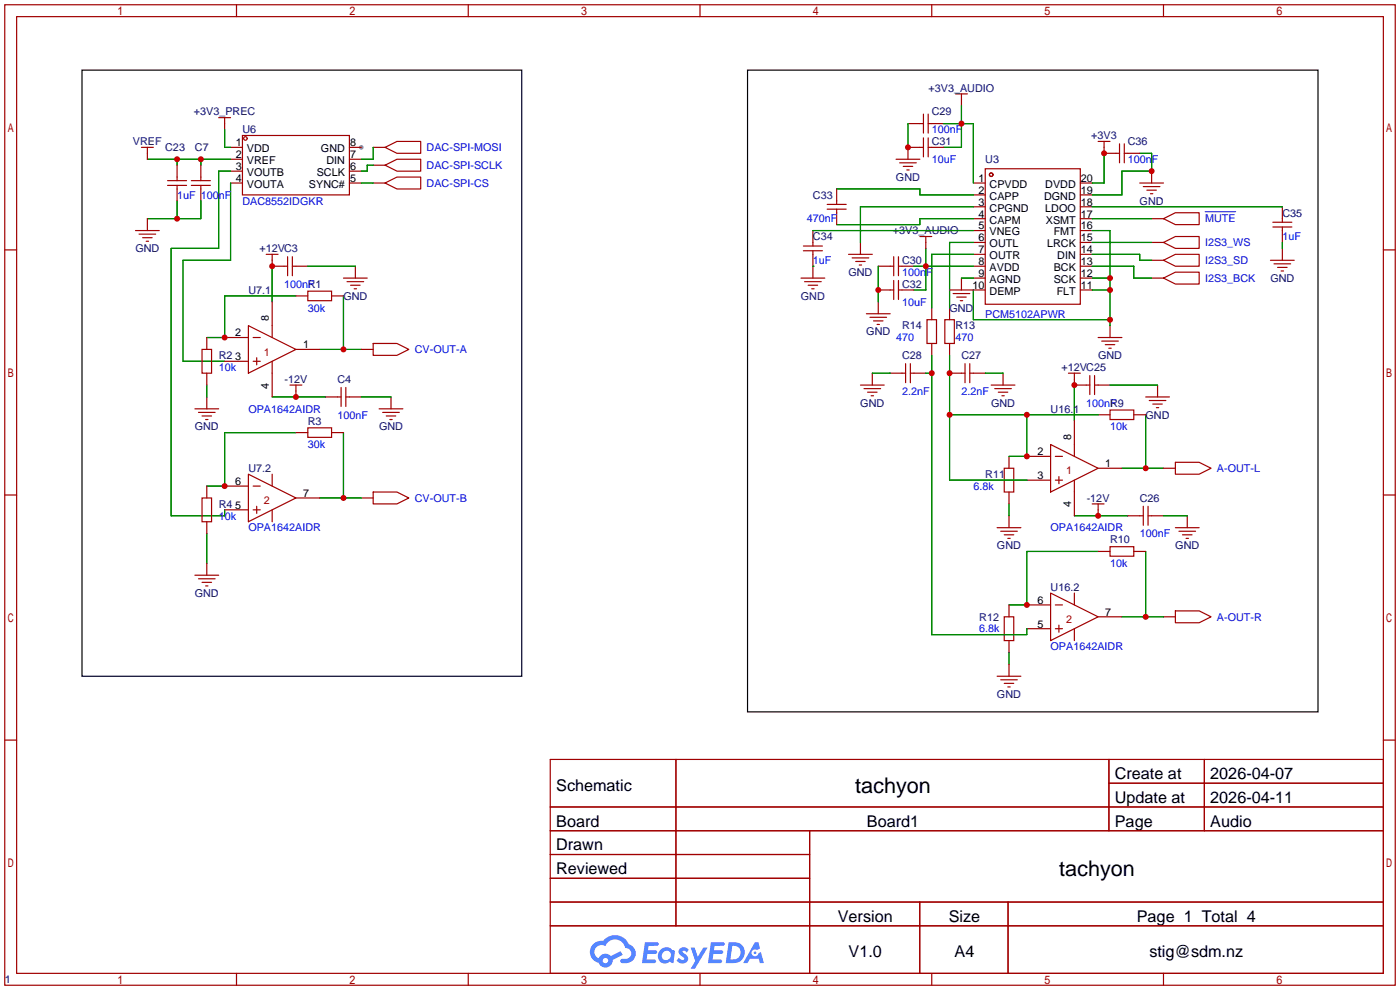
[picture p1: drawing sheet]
<svg xmlns="http://www.w3.org/2000/svg" width="299mm" height="212mm" viewBox="0 0 299 212" stroke-linecap="round" stroke-linejoin="round" font-family="sans-serif">
<circle cx="77.2" cy="31.5" r=".51" fill="#999"/>
<g fill="none" stroke="#a10000" stroke-width=".25">
<path d="M1 1h297.2v209.6h-297.2zM3.6 3.6h292.1v204.4h-292.1zM50.5 1v2.6M100.1 1v2.6M149.6 1v2.6M199.1 1v2.6M248.7 1v2.6M1 53.4h2.6M295.7 53.4h2.5M1 105.8h2.6M295.7 105.8h2.5M1 158.2h2.6"/>
<path d="M295.7 158.2h2.5M117.6 162.3h178.1v45.7h-178.1zM117.6 172.5h178.1M117.6 177.5h178.1M144.5 162.3v35.6M173 177.5v30.5M237 162.3v15.2M237 167.4h58.7M257.4 162.3v15.2M117.6 182.6h55.4M117.6 192.8h178.1M117.6 187.7h55.4"/>
<path d="M117.6 197.9h178.1M196.6 192.8v15.2M215.4 192.8v15.2M50.5 208v2.6M100.1 208v2.6M149.6 208v2.6M199.1 208v2.6M248.7 208v2.6"/>
</g>
<g fill="#5487ff">
<path d="M145.3 202.7a1.3 1.3 0 0 1 1.9 .3l-.4 .6a.54 .54 0 0 0-.9-.2l.1 .2a1.34 1.34 0 0 1 .9 1.8 1.47 1.47 0 0 1-2.3-.1l.5-.6 .8 .5a.31 .31 0 0 0 .4-.3 .31 .31 0 0 0-.3-.4 1.12 1.12 0 0 1-.7-1.8z"/>
<path d="M147.6 202.5h.9l.6 2 1.2-2h.9l-2.7 4.6h-.9l1-1.7z"/>
<path d="M137.8 201.4h1.7a1.31 1.31 0 0 1 1.2 .2 .4 .4 0 0 1-.3 .5l-1.8 .1-.1 .9h1.6a.4 .4 0 0 1 .4 .4 .4 .4 0 0 1-.5 .4h-1.6l-.2 1.2h1.4a.46 .46 0 0 1 .5 0 .46 .46 0 0 1 .1 .5l-.4 .2h-2.6z"/>
<path d="M151.9 201.4h1.7a1.32 1.32 0 0 1 1.2 .2 .39 .39 0 0 1-.3 .5l-1.8 .1-.1 .9h1.6a.4 .4 0 0 1 .4 .4 .4 .4 0 0 1-.4 .4h-1.7l-.2 1.2h1.4a.46 .46 0 0 1 .5 0 .46 .46 0 0 1 .1 .5l-.4 .2h-2.6z"/>
<path d="M161.3 201.4h.8l.3 1.3-.6 .4a.75 .75 0 0 0-1.1 .3 .75 .75 0 0 0 .5 1 .75 .75 0 0 0 .9-.7l.5-.2 .6 2.3h-.8l-.3-.9h-1.8l-.5 .9h-1z"/>
<path d="M155.7 201.4l-.6 4.4h1.5a2.27 2.27 0 0 0 2.6-2.2 2.27 2.27 0 0 0-2.7-2.2zM156.5 202.1a1.5 1.5 0 0 1 1.8 1.6 1.5 1.5 0 0 1-1.9 1.4h-.3z"/>
<path d="M141.2 203a1.6 1.6 0 0 0-.3 2.3 1.6 1.6 0 0 0 2.3 .2l.7 .3 .3-2.4-.1-.3-.5-.1a1.58 1.58 0 0 0-2.4 0zM141.8 203.5a.98 .98 0 0 1 1.6 .4 .98 .98 0 0 1-1.1 1.3 .94 .94 0 0 1-.9-.7 .94 .94 0 0 1 .4-1z"/>
<path d="M126.8 201.8a2.37 2.37 0 0 0 1.1 4 1.54 1.54 0 0 0 1.8 1 1.54 1.54 0 0 0 1.2-1.6l2.2-1.1-.5-.8-2 1a1.57 1.57 0 0 0-2.7 .5 1.5 1.5 0 0 1-.7-2.1 1.5 1.5 0 0 1 2.2-.5 2.23 2.23 0 0 1 2.3-1.4 2.23 2.23 0 0 1 2 1.8 1.16 1.16 0 0 1 1.2 1.1 1.16 1.16 0 0 1-1.1 1.2h-.7a.47 .47 0 0 0-.5 .4 .47 .47 0 0 0 .4 .5 2.17 2.17 0 0 0 2.5-.9 2.17 2.17 0 0 0-.3-2.7l-.8-.4a3.2 3.2 0 0 0-5.5-.7l-1.1 .1zM128.8 205.3a.6 .6 0 0 1 1.2 0 .6 .6 0 0 1-1.2 0z"/>
<circle cx="161.4" cy="203.6" r=".28"/>
</g>
<g fill="none" stroke="#a10000" stroke-width=".25">
<path d="M30.2 31.5h2.6M31.5 31.5v2.5M35.8 39.6h4.1M35.8 38.6h4.1M37.8 35.3v3.3M37.8 39.6v3.3M40.9 39.6h4.1M40.9 38.6h4.1M42.9 35.3v3.3M42.9 39.6v3.3M46.7 25.1h2.6M48 25.1v2.6"/>
<path d="M49.3 39.1h2.5M49.3 31.5h2.5M49.3 34h2.5M49.3 36.6h2.5M51.8 29h22.9v12.7h-22.9zM74.7 39.1h2.5M74.7 31.5h2.5M74.7 34h2.5M74.7 36.6h2.5M79.8 39.1h2.5M79.8 31.5h2.5M79.8 35.3h2.5"/>
<path d="M82.3 31.5l2.5-1.3h5.1v2.6h-5.1zM82.3 35.3l2.5-1.3h5.1v2.6h-5.1zM82.3 39.1l2.5-1.3h5.1v2.6h-5.1zM191.5 34h5.1M192.3 34.8h3.5M193 35.6h2.1M193.8 36.3h.5M194.1 26.4h3.3M197.4 31.5h-3.3v2.5M197.4 24.4v4M197.4 29.5v4M198.4 31.5h3.3"/>
<path d="M198.4 24.4v4M198.4 29.5v4M198.4 26.4h3.3M204.2 20.1h2.6M205.5 20.1v2.5M208 39.1h2.6M210.6 36.1h20.3v28.9h-20.3zM230.9 39.1h2.5M234.7 30.2h2.5M236 30.2v2.6h3.3M239.3 30.7v4.1M240.3 30.7v4.1"/>
<path d="M240.3 32.8h3.3M243.6 39.1h5.1M244.3 39.9h3.6M246.1 36.6v2.5M29 49.3h5M29.7 50h3.6M30.5 50.8h2M31.2 51.6h.5M31.5 46.7v2.6M56.9 54.4h2.5M58.2 54.4v2.5h3.3M61.5 54.9v4"/>
<path d="M62.5 56.9h3.3M62.5 54.9v4M73.4 59.4h5.1M75.9 56.9v2.5M171.2 59.4h5.1M171.7 53.6h4.1M171.7 52.6h4.1M173.7 49.3v3.3M173.7 53.6v5.8M176.8 44.7h4M176.8 43.7h4M178.8 40.4v3.3"/>
<path d="M178.8 44.7v3.3M181.4 54.4h5M182.1 55.1h3.6M182.9 55.9h2M183.6 56.6h.5M183.9 51.8v2.6M187.7 56.9h3.3M191 54.9v4M191 59.9v4.1M192 56.9h3.3M192 54.9v4M192 59.9v4.1"/>
<path d="M196.6 50.5h2.5M197.9 50.5v2.6M205.5 59.4v2.6M208 41.7h2.6M208 44.2h2.6M208 46.7h2.6M208 49.3h2.6M208 51.8h2.6M208 54.4h2.6M208 56.9h2.6M208 59.4h2.6M230.9 41.7h2.5"/>
<path d="M230.9 44.2h2.5M230.9 46.7h2.5M230.9 49.3h2.5M230.9 51.8h2.5M230.9 54.4h2.5M230.9 56.9h2.5M230.9 59.4h2.5M245.1 40.6h2M245.9 41.4h.5M246.1 46.7h2.6M246.1 51.8h2.6M246.1 59.4h2.6"/>
<path d="M246.1 55.6h2.6M248.7 46.7l2.5-1.2h5.1v2.5h-5.1zM248.7 59.4l2.5-1.2h5.1v2.5h-5.1zM248.7 55.6l2.5-1.2h5.1v2.5h-5.1zM248.7 51.8l2.5-1.3h5.1v2.6h-5.1zM271.5 55.6h5.1M272 48.5h4.1M272 47.5h4.1M272.3 56.4h3.5M273 57.2h2.1M273.8 57.9h.5M274.1 44.2v3.3"/>
<path d="M274.1 48.5v3.3M274.1 53.1v2.5M43.2 74.7h2v5.1h-2zM44.2 72.1v2.6M44.2 79.8v2.5M48 72.1h5.1M48 77.2h5.1M53.1 69.6l10.1 5.1-10.1 5.1zM54.1 72.1h1.5M54.1 77.2h1.5M54.9 76.5v1.5M58.2 64.5v7.6"/>
<path d="M58.2 77.2v7.6M63.2 74.7h5.1M63.2 63.2h2.6M65.8 62.2h5.1v2.1h-5.1zM70.9 63.2h2.5M74.2 60.2h3.5M74.9 61h2.1M75.7 61.7h.5M77.2 74.7h2.6M79.8 73.4h5l2.6 1.3-2.6 1.2h-5zM172 60.2h3.5M172.7 61h2.1"/>
<path d="M173.5 61.7h.5M185.2 67.1h5M185.9 67.8h3.6M186.4 79.8v2.5M186.7 68.6h2M187.5 69.3h.5M187.7 62h3.3M187.7 64.5v2.6M190.2 79.8h3.3M192 62h3.3M193.5 77.7v4.1M194.6 79.8h3.3"/>
<path d="M194.6 77.7v4.1M198.1 68.3h2.1v5.1h-2.1zM199.1 65.8v2.5M199.1 73.4v2.5M201.9 68.3h2.1v5.1h-2.1zM202.9 62h7.7M202.9 79.8h3.3M202.9 65.8v2.5M202.9 73.4v2.5M203.7 62.7h3.6M204.5 63.5h2M205.2 64.3h.5"/>
<path d="M206.2 77.7v4.1M207.3 79.8h3.3M207.3 77.7v4.1M214.4 79.8v2.5M228.3 79.8h2.6M229.6 79.8v2.5h3.3M230.9 62h2.5M234.7 72.1h5.1M235.5 72.9h3.5M236.2 73.7h2.1M237 74.4h.5M237.2 69.6v2.5"/>
<path d="M41.7 87.4h5M42.4 88.1h3.6M43.2 88.9h2M43.9 89.7h.5M44.2 84.8v2.6M62 82.3h2.5M63.2 82.3v2.5M63.2 92.5h2.6M65.8 91.4h5.1v2.1h-5.1zM69.6 84.8h3.3M70.9 92.5h2.5M72.9 82.8v4.1"/>
<path d="M73.9 82.8v4.1M73.9 84.8h3.3M81 87.4h5.1M81.8 88.1h3.5M82.5 88.9h2.1M83.3 89.7h.5M83.6 84.8v2.6M183.9 82.3h5.1M184.7 83.1h3.5M185.4 83.8h2.1M186.2 84.6h.5M211.8 82.3h5.1"/>
<path d="M212.6 83.1h3.6M213.4 83.8h2M214.1 84.6h.5M215.6 97.5v2.6M219.5 97.5h5M224.5 95l10.2 5.1-10.2 5.1zM225.6 97.5h1.5M229.6 89.9v7.6M232.9 80.3v4M233.9 82.3h3.3M233.9 80.3v4M234.7 88.6h2.5"/>
<path d="M237.2 87.6h5.1v2.1h-5.1zM242.3 88.6h2.6M244.9 84.8h5M245.6 85.6h3.6M246.4 86.4h2M247.1 87.1h.5M247.4 82.3v2.5M251.2 98.8h5.1l2.5 1.3-2.5 1.2h-5.1zM43.2 106.4h2v5.1h-2zM44.2 103.9v2.5M44.2 111.5v2.5M48 103.9h5.1"/>
<path d="M48 109h5.1M53.1 101.3l10.1 5.1-10.1 5.1zM54.1 103.9h1.5M54.1 109h1.5M54.9 108.2v1.5M58.2 101.3v2.6M58.2 109v2.5M63.2 106.4h5.1M77.2 106.4h2.6M79.8 105.2h5l2.6 1.2-2.6 1.3h-5zM213.1 112.8h5.1M213.9 113.5h3.5"/>
<path d="M214.6 100.1h2.1v5.1h-2.1zM214.6 114.3h2.1M215.4 115.1h.5M215.6 105.2v2.5M215.6 110.2v2.6M219.5 102.6h5M225.6 102.6h1.5M226.3 101.9v1.5M229.6 102.6v7.6M233.4 107.7h2.6M234.7 107.7v2.5M234.7 100.1h5.1"/>
<path d="M234.7 117.9h2.5M237.2 116.8h5.1v2.1h-5.1zM241 110.2h3.3M242.3 117.9h2.6M244.3 108.2v4.1M245.4 108.2v4.1M245.4 110.2h3.3M248.7 100.1h2.5M251.2 112.8h5.1M252 113.5h3.5M252.7 114.3h2.1M253.5 115.1h.5"/>
<path d="M253.7 110.2v2.6M41.7 122.9h5M42.4 123.7h3.6M43.2 124.5h2M43.9 125.2h.5M44.2 120.4v2.5M214.6 131.8h2.1v5.1h-2.1zM215.6 129.3v2.5M215.6 136.9v2.5M219.5 129.3h5M219.5 134.4h5M224.5 126.7l10.2 5.1-10.2 5.1z"/>
<path d="M225.6 129.3h1.5M225.6 134.4h1.5M226.3 133.6v1.5M229.6 126.7v2.6M229.6 134.4v2.5M234.7 131.8h5.1M248.7 131.8h2.5M251.2 130.6h5.1l2.5 1.2-2.5 1.3h-5.1zM213.1 144.5h5.1M213.9 145.3h3.5M214.6 146.1h2.1M215.4 146.8h.5"/>
<path d="M215.6 142v2.5"/>
<circle cx="52.5" cy="29.6" r=".38"/>
<circle cx="211.8" cy="37.3" r=".38"/>
</g>
<g fill="none" stroke="#008700" stroke-width=".25">
<path d="M31.5 34h17.8M37.8 34v1.3M42.9 34v1.3M48 27.7v3.8h1.3M49.3 36.6h-2.6v16.5h-10.1v57.1h11.4v-1.2M49.3 39.1v16.5h-10.2v21.6h8.9M77.2 39.1h2.6M79.8 35.3h-1.3v1.3h-1.3M79.8 31.5v2.5h-2.6M194.1 26.4v5.1M201.7 26.4h6.3v12.7M205.5 22.6v8.9h-3.8"/>
<path d="M236 32.8v6.3h-2.6M243.6 32.8h2.5v3.8h-6.3v5.1h-6.4M37.8 42.9v3.8M42.9 42.9v3.8h-11.4M58.2 56.9v7.6M65.8 56.9h10.1M173.7 56.9h.1M173.7 49.3h34.3M178.8 40.4h17.8v1.3h11.4M187.7 56.9v7.6M195.3 56.9h12.7M197.9 53.1v8.9h-2.6"/>
<path d="M205.5 59.4h2.5M208 46.7h-11.4v1.3h-17.8M208 51.8h-5.1v14M208 54.4h-8.9v11.4M208 44.2h-24.1v7.6M233.4 54.4h10.2v1.2h2.5M233.4 56.9h8.9v2.5h3.8M233.4 46.7h12.7M233.4 51.8h12.7M233.4 44.2h40.7M233.4 49.3h3.8v20.3M233.4 59.4h3.8"/>
<path d="M274.1 51.8v1.3M63.2 63.2h-15.2v8.9h-3.8M68.3 74.7h8.9M73.4 63.2v11.5M186.4 79.8h3.8M197.9 79.8h1.2M199.1 75.9v59.7h20.4v-1.2M202.9 75.9v26.7h16.6M208 62v6.3h29.2M210.6 79.8h3.8M233.4 62h3.8M44.2 82.3v2.5"/>
<path d="M58.2 84.8h11.4M63.2 92.5h-15.2v11.4h-3.8M73.4 92.5v13.9M77.2 84.8h6.4M202.9 88.6h31.8M219.5 88.6v8.9h-3.9M229.6 82.3v7.6M237.2 82.3h10.2M244.9 88.6v11.5M44.2 114v6.4M68.3 106.4h8.9M215.6 107.7v2.5"/>
<path d="M229.6 110.2h11.4M234.7 117.9h-15.2v11.4h-3.9M239.8 100.1h8.9M244.9 117.9v13.9M248.7 110.2h5M215.6 139.4v2.6M239.8 131.8h8.9"/>
</g>
<path d="M17.5 15h94v129.5h-94zM159.8 15h121.9v137.1h-121.9z" fill="none" stroke="#000" stroke-width=".25"/>
<path d="M257.6 45.3h6.5" fill="none" stroke="#00f" stroke-width=".21"/>
<g fill="#c00">
<circle cx="63.2" cy="84.8" r=".63"/>
<circle cx="58.2" cy="56.9" r=".63"/>
<circle cx="73.4" cy="74.7" r=".63"/>
<circle cx="48" cy="72.1" r=".63"/>
<circle cx="73.4" cy="106.4" r=".63"/>
<circle cx="48" cy="103.9" r=".63"/>
<circle cx="37.8" cy="34" r=".63"/>
<circle cx="42.9" cy="34" r=".63"/>
<circle cx="37.8" cy="46.7" r=".63"/>
<circle cx="234.7" cy="110.2" r=".63"/>
<circle cx="229.6" cy="82.3" r=".63"/>
<circle cx="244.9" cy="100.1" r=".63"/>
<circle cx="244.9" cy="131.8" r=".63"/>
<circle cx="219.5" cy="129.3" r=".63"/>
<circle cx="202.9" cy="88.6" r=".63"/>
<circle cx="219.5" cy="88.6" r=".63"/>
<circle cx="219.5" cy="97.5" r=".63"/>
<circle cx="202.9" cy="79.8" r=".63"/>
<circle cx="205.5" cy="26.4" r=".63"/>
<circle cx="197.9" cy="56.9" r=".63"/>
<circle cx="194.1" cy="31.5" r=".63"/>
<circle cx="187.7" cy="62" r=".63"/>
<circle cx="236" cy="32.8" r=".63"/>
<circle cx="237.2" cy="59.4" r=".63"/>
<circle cx="237.2" cy="62" r=".63"/>
<circle cx="237.2" cy="68.3" r=".63"/>
<circle cx="199.1" cy="79.8" r=".63"/>
<circle cx="246.1" cy="36.6" r=".63"/>
</g>
<g font-size="4.6">
<text x="182.8" y="169.4">tachyon</text>
<text x="226.4" y="187.2">tachyon</text>
</g>
<g font-size="3.5">
<text x="238.3" y="166.5">Create at</text>
<text x="258.7" y="166.5">2026-04-07</text>
<text x="118.9" y="169.1">Schematic</text>
<text x="238.3" y="171.6">Update at</text>
<text x="258.7" y="171.6">2026-04-11</text>
<text x="118.9" y="176.7">Board</text>
<text x="185.3" y="176.7">Board1</text>
<text x="238.3" y="176.7">Page</text>
<text x="258.7" y="176.7">Audio</text>
<text x="118.9" y="181.8">Drawn</text>
<text x="118.9" y="186.8">Reviewed</text>
<text x="179.1" y="197">Version</text>
<text x="202.8" y="197">Size</text>
<text x="243" y="197">Page 1 Total 4</text>
<text x="181.4" y="204.6">V1.0</text>
<text x="204" y="204.6">A4</text>
<text x="245.6" y="204.6">stig@sdm.nz</text>
</g>
<g font-size="2.3" fill="#000080">
<text x="198.5" y="19.6">+3V3_AUDIO</text>
<text x="41.4" y="24.7">+3V3_PREC</text>
<text x="51.8" y="28.5">U6</text>
<text x="199.1" y="24.7">C29</text>
<text x="233.2" y="29.8">+3V3</text>
<text x="28.4" y="31">VREF</text>
<text x="35.3" y="32.3">C23</text>
<text x="41.7" y="32.3">C7</text>
<text x="199.1" y="31">C31</text>
<text x="210.6" y="34.8">U3</text>
<text x="241" y="31">C36</text>
<text x="191.5" y="38.7">GND</text>
<text x="173.7" y="42.5">C33</text>
<text x="243.6" y="43.7">GND</text>
<text x="274.1" y="46.3">C35</text>
<text x="28.9" y="53.9">GND</text>
<text x="55.4" y="53.9">+12VC3</text>
<text x="173.7" y="51.4">C34</text>
<text x="190.8" y="50.1">+3V3_AUDIO</text>
<text x="181.3" y="59">GND</text>
<text x="192.8" y="56.4">C30</text>
<text x="53.1" y="62.8">U7.1</text>
<text x="65.8" y="61.5">R1</text>
<text x="73.4" y="64.1">GND</text>
<text x="171.2" y="64.1">GND</text>
<text x="192.8" y="61.5">C32</text>
<text x="271.5" y="60.2">GND</text>
<text x="185.1" y="71.7">GND</text>
<text x="192.8" y="70.4">R14</text>
<text x="202.9" y="66.6">GND</text>
<text x="204.2" y="70.4">R13</text>
<text x="46.7" y="76.8">R2</text>
<text x="192.8" y="76.8">C28</text>
<text x="205.5" y="76.8">C27</text>
<text x="234.7" y="76.8">GND</text>
<text x="60.8" y="81.8">-12V</text>
<text x="72.1" y="81.8">C4</text>
<text x="226.9" y="79.3">+12VC25</text>
<text x="183.9" y="86.9">GND</text>
<text x="211.8" y="86.9">GND</text>
<text x="224.5" y="88.2">U16.1</text>
<text x="237.2" y="86.9">R9</text>
<text x="244.8" y="89.5">GND</text>
<text x="41.6" y="92">GND</text>
<text x="65.8" y="90.7">R3</text>
<text x="81" y="92">GND</text>
<text x="53.1" y="100.9">U7.2</text>
<text x="210.6" y="102.2">R11</text>
<text x="232.3" y="107.2">-12V</text>
<text x="243.6" y="107.2">C26</text>
<text x="46.7" y="108.5">R4</text>
<text x="213.1" y="117.4">GND</text>
<text x="237.2" y="116.1">R10</text>
<text x="251.2" y="117.4">GND</text>
<text x="41.6" y="127.6">GND</text>
<text x="224.5" y="126.3">U16.2</text>
<text x="209.3" y="132.6">R12</text>
<text x="213.1" y="149.1">GND</text>
<text x="1" y="210.1">1</text>
</g>
<g font-size="2.3" fill="#00f">
<text x="199.1" y="28.5">100nF</text>
<text x="91.2" y="32.3">DAC-SPI-MOSI</text>
<text x="199.1" y="34.8">10uF</text>
<text x="241" y="34.8">100nF</text>
<text x="91.2" y="36.1">DAC-SPI-SCLK</text>
<text x="91.2" y="39.9">DAC-SPI-CS</text>
<text x="37.8" y="42.5">1uF</text>
<text x="42.9" y="42.5">100nF</text>
<text x="51.8" y="43.7">DAC8552IDGKR</text>
<text x="172.5" y="47.5">470nF</text>
<text x="257.6" y="47.5">MUTE</text>
<text x="257.6" y="52.6">I2S3_WS</text>
<text x="274.1" y="51.4">1uF</text>
<text x="173.7" y="56.4">1uF</text>
<text x="192.8" y="59">100nF</text>
<text x="257.6" y="56.4">I2S3_SD</text>
<text x="60.7" y="61.5">100nF</text>
<text x="192.8" y="65.3">10uF</text>
<text x="257.6" y="60.2">I2S3_BCK</text>
<text x="65.8" y="66.6">30k</text>
<text x="210.6" y="67.9">PCM5102APWR</text>
<text x="88.6" y="75.5">CV-OUT-A</text>
<text x="191.5" y="72.9">470</text>
<text x="204.2" y="72.9">470</text>
<text x="46.7" y="79.3">10k</text>
<text x="53.1" y="88.2">OPA1642AIDR</text>
<text x="72.1" y="89.5">100nF</text>
<text x="192.8" y="84.4">2.2nF</text>
<text x="205.5" y="84.4">2.2nF</text>
<text x="232.2" y="86.9">100nF</text>
<text x="65.8" y="95.8">30k</text>
<text x="237.2" y="92">10k</text>
<text x="260.1" y="100.9">A-OUT-L</text>
<text x="88.6" y="107.2">CV-OUT-B</text>
<text x="208" y="104.7">6.8k</text>
<text x="46.7" y="111">10k</text>
<text x="53.1" y="113.6">OPA1642AIDR</text>
<text x="224.5" y="113.6">OPA1642AIDR</text>
<text x="243.6" y="114.9">100nF</text>
<text x="237.2" y="121.2">10k</text>
<text x="209.3" y="135.2">6.8k</text>
<text x="260.1" y="132.6">A-OUT-R</text>
<text x="224.5" y="139">OPA1642AIDR</text>
</g>
<g font-size="2.3">
<text x="50.4" y="31.3">1</text>
<text x="50.4" y="33.8">2</text>
<text x="52.8" y="32.5">VDD</text>
<text x="52.8" y="35.1">VREF</text>
<text x="68.6" y="32.5">GND</text>
<text x="69.8" y="35.1">DIN</text>
<text x="74.8" y="33.8">7</text>
<text x="74.8" y="31.3">8</text>
<text x="50.4" y="36.3">3</text>
<text x="50.4" y="38.9">4</text>
<text x="52.8" y="37.6">VOUTB</text>
<text x="52.8" y="40.2">VOUTA</text>
<text x="66" y="40.2">SYNC#</text>
<text x="67.7" y="37.6">SCLK</text>
<text x="74.8" y="38.9">5</text>
<text x="74.8" y="36.3">6</text>
<text x="209.2" y="38.9">1</text>
<text x="209.2" y="41.4">2</text>
<text x="211.5" y="40.2">CPVDD</text>
<text x="223.4" y="40.2">DVDD</text>
<text x="231" y="41.4">19</text>
<text x="231" y="38.9">20</text>
<text x="209.2" y="44">3</text>
<text x="209.2" y="46.5">4</text>
<text x="211.5" y="42.7">CAPP</text>
<text x="211.5" y="45.2">CPGND</text>
<text x="211.5" y="47.8">CAPM</text>
<text x="223.1" y="42.7">DGND</text>
<text x="223.4" y="45.2">LDOO</text>
<text x="223.5" y="47.8">XSMT</text>
<text x="231" y="46.5">17</text>
<text x="231" y="44">18</text>
<text x="209.2" y="49">5</text>
<text x="209.2" y="51.6">6</text>
<text x="211.5" y="50.3">VNEG</text>
<text x="211.5" y="52.9">OUTL</text>
<text x="223.8" y="52.9">LRCK</text>
<text x="225.2" y="50.3">FMT</text>
<text x="231" y="51.6">15</text>
<text x="231" y="49">16</text>
<text x="209.2" y="54.1">7</text>
<text x="209.2" y="56.7">8</text>
<text x="209.2" y="59.2">9</text>
<text x="211.5" y="55.4">OUTR</text>
<text x="211.5" y="57.9">AVDD</text>
<text x="225.2" y="57.9">BCK</text>
<text x="226" y="55.4">DIN</text>
<text x="231" y="59.2">12</text>
<text x="231" y="56.7">13</text>
<text x="231" y="54.1">14</text>
<text x="207.9" y="61.7">10</text>
<text x="211.5" y="60.5">AGND</text>
<text x="211.5" y="63">DEMP</text>
<text x="225.2" y="60.5">SCK</text>
<text x="225.8" y="63">FLT</text>
<text x="231" y="61.7">11</text>
<text x="50.3" y="71.9">2</text>
<text x="57.4" y="68.6" transform="rotate(-90 57.4 68.6)">8</text>
<text x="50.3" y="77">3</text>
<text x="64.8" y="74.4">1</text>
<text x="57.4" y="83.1" transform="rotate(-90 57.4 83.1)">4</text>
<text x="228.9" y="94" transform="rotate(-90 228.9 94)">8</text>
<text x="221.7" y="97.3">2</text>
<text x="236.2" y="99.8">1</text>
<text x="50.3" y="103.7">6</text>
<text x="64.8" y="106.2">7</text>
<text x="221.7" y="102.4">3</text>
<text x="50.3" y="108.7">5</text>
<text x="228.9" y="108.5" transform="rotate(-90 228.9 108.5)">4</text>
<text x="221.7" y="129.1">6</text>
<text x="236.2" y="131.6">7</text>
<text x="221.7" y="134.1">5</text>
</g>
<g font-size="2.3" fill="#a00000">
<text x="56.4" y="76">1</text>
<text x="227.8" y="101.4">1</text>
<text x="56.4" y="107.7">2</text>
<text x="227.8" y="133.1">2</text>
</g>
</svg>
